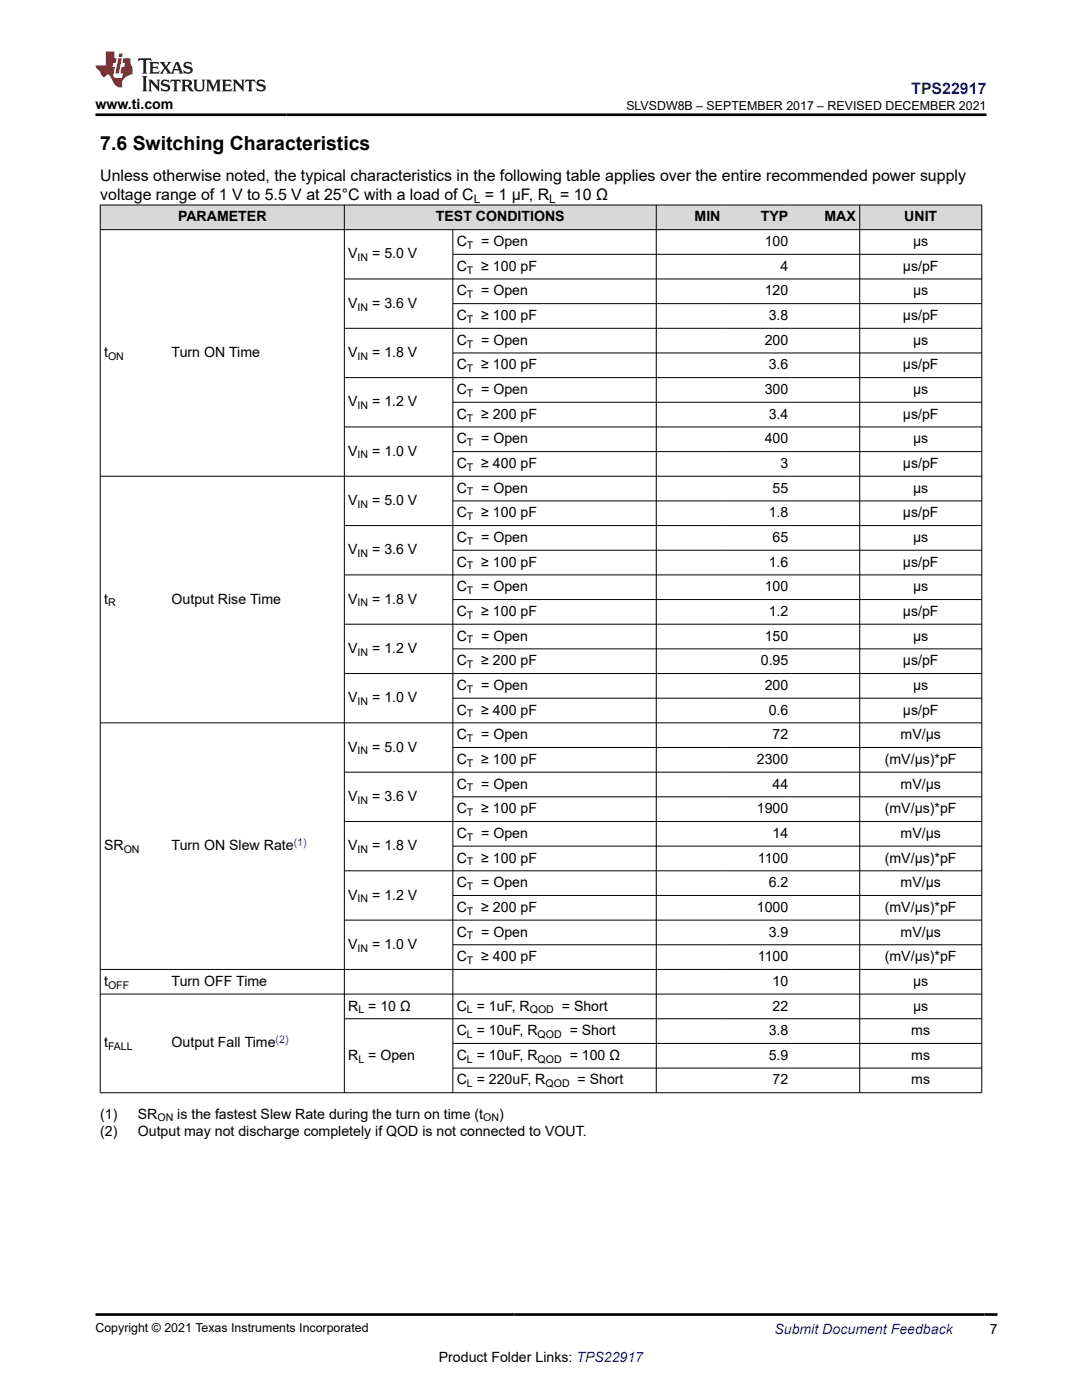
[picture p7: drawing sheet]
<svg xmlns="http://www.w3.org/2000/svg" width="216mm" height="279mm" viewBox="0 0 216 279" stroke-linecap="round" stroke-linejoin="round" font-family="sans-serif">
<g fill="#d8d8d8">
<path d="M20 40.9h175.9v4.9h-175.9z" fill-rule="evenodd"/>
<path d="M20.1 41h48.5v4.8h-48.5z" fill-rule="evenodd"/>
<path d="M68.8 41h62.1v4.8h-62.1z" fill-rule="evenodd"/>
<path d="M131 41h13.5v4.8h-13.5z" fill-rule="evenodd"/>
<path d="M144.5 41h13.5v4.8h-13.5z" fill-rule="evenodd"/>
<path d="M158 41h13.5v4.8h-13.5z" fill-rule="evenodd"/>
<path d="M171.6 41h24.2v4.8h-24.2z" fill-rule="evenodd"/>
</g>
<g fill="none" stroke="#000" stroke-width=".2">
<path d="M19.9 40.9h176.1M19.9 45.8h176.1M20 40.9v177.2M68.7 40.9v177.2M68.7 55.7h127.3M90.4 45.8v172.3M90.4 50.8h105.6M131 40.9v177.2M171.5 40.9v177.2M195.9 40.9v177.2M68.7 65.5h127.3M90.4 60.6h105.6"/>
<path d="M90.4 70.4h105.6M196 75.4h-127.3M19.9 95h176.1M68.7 85.2h127.3M90.4 80.3h105.6M90.4 90.1h105.6M90.4 100h105.6M68.7 104.9h127.3M68.7 114.7h127.3M90.4 109.8h105.6M90.4 119.7h105.6M68.7 124.6h127.3"/>
<path d="M68.7 134.4h127.3M90.4 129.5h105.6M90.4 139.3h105.6M19.9 144.3h176.1M90.4 149.2h105.6M90.4 159h105.6M196 154.1h-127.3M68.7 163.9h127.3M68.7 173.8h127.3M90.4 168.9h105.6M90.4 178.7h105.6M19.9 198.4h176.1"/>
<path d="M68.7 183.6h127.3M90.4 188.6h105.6M196 193.5h-176.1M19.9 218.1h176.1M68.7 203.3h127.3M90.4 208.2h105.6M90.4 213.2h105.6"/>
</g>
<path d="M27.7 11.6l-.2 .6 .5-.2h.6v.1v2.2l-.2 .4h1l-.2-.4v-2.2v-.1h.5l.5 .2-.1-.6zM29.8 12.4l.2 .3v1.6l-.2 .4h1.9l.1-.6a1.08 1.08 0 0 1-1.3 .2v-.7h.6l.4 .2v-.7l-.4 .2h-.6v-.5l.2-.2a1 1 0 0 1 1 .3l-.1-.5zM31.8 12.4l1 1.1-1 1.2h.9l-.2-.2 .4-.8 .5 .8-.2 .2h1.6l-.2-.2 .1-.5h1l.1 .5-.1 .2h.9l-.2-.4-.8-1.9h-.5l-1 2.1-.8-1.1 .9-1h-.8l.2 .2-.5 .6-.3-.6 .1-.2zM35.2 12.8l.4 1h-.8zM36.8 12.5a.65 .65 0 0 0-.2 .7 .65 .65 0 0 0 .6 .5l.7 .1 .1 .3a.79 .79 0 0 1-.7 .4 .79 .79 0 0 1-.7-.5l.1 .7 .2-.1a.93 .93 0 0 0 1.1 0 .93 .93 0 0 0 .4-.9 1.46 1.46 0 0 0-1.2-.6l-.1-.3a1.09 1.09 0 0 1 1.2 .2l-.2-.6-.1 .1-.6-.2zM28.4 15.2l.2 .4v2.2l-.2 .4h1l-.2-.4v-2.2l.2-.4zM29.6 15.9l.2 .4v1.5l-.2 .4h.8l-.3-.4v-1.3l1.7 1.8v-2l.2-.4h-.8l.2 .2 .1 1.1-1.2-1.3zM32.3 16a.65 .65 0 0 0-.2 .8 .65 .65 0 0 0 .7 .4l.6 .2 .1 .2a.79 .79 0 0 1-.7 .4 .79 .79 0 0 1-.7-.5l.1 .7 .2-.1a.93 .93 0 0 0 1.1 .1 .93 .93 0 0 0 .4-1 1.46 1.46 0 0 0-1.2-.5l-.1-.4a1.09 1.09 0 0 1 1.2 .2l-.2-.6-.1 .1-.6-.1zM34.1 15.9l-.1 .6a.63 .63 0 0 1 .7-.3l.1 1.6-.3 .4h1l-.2-.4v-1.6a.66 .66 0 0 1 .8 .3l-.1-.6zM36.2 15.9l.2 .4v1.5l-.2 .4h.9l-.2-.2v-.7h.5l.1 .2a.79 .79 0 0 0 1.2 .6l-1-.9a.61 .61 0 0 0 .6-.6 .61 .61 0 0 0-.5-.7zM36.9 16.2h.2a.47 .47 0 0 1 .5 .1 .47 .47 0 0 1 .1 .5l-.2 .1-.6 .1zM38.5 15.9l.2 .2a2.27 2.27 0 0 0 .4 2 1.04 1.04 0 0 0 1.7-.7v-1.3l.2-.2h-.8l.2 .4v1.1a.6 .6 0 0 1-.6 .6 .6 .6 0 0 1-.6-.6v-1.1l.3-.4zM41.1 15.9l.2 .4v1.5l-.2 .4h.7l-.2-.4v-1.4l.9 1.9 .8-1.9v1.4l-.2 .4h1l-.3-.4v-1.5l.3-.4h-.8l-.7 1.5-.7-1.5zM44.3 15.9l.2 .4v1.5l-.2 .4h1.9l.1-.6a1.09 1.09 0 0 1-1.3 .2v-.7h.6l.4 .2v-.6l-.4 .2h-.6v-.6l.2-.1a1.01 1.01 0 0 1 1 .3l-.1-.6zM46.4 15.9l.3 .4v1.5l-.3 .4h.8l-.2-.4v-1.3l1.6 1.8v-2l.2-.4h-.7l.2 .2v1.1l-1.2-1.3zM49 15.9l-.1 .6a.63 .63 0 0 1 .8-.3v1.6l-.3 .4h1l-.2-.4v-1.6a.66 .66 0 0 1 .8 .3l-.1-.6zM51.4 16a.65 .65 0 0 0-.2 .8 .65 .65 0 0 0 .6 .4l.6 .2 .2 .2a.79 .79 0 0 1-.8 .4 .79 .79 0 0 1-.6-.5l.1 .7 .2-.1a.93 .93 0 0 0 1 .1 .93 .93 0 0 0 .5-1 1.46 1.46 0 0 0-1.3-.5l-.1-.4a1.09 1.09 0 0 1 1.3 .2l-.2-.6-.2 .1-.5-.1z" fill="#231f20"/>
<path d="M21.1 10.3v2.7h-2.1l.1 .4 .9 1a.95 .95 0 0 0 .9 .9 .59 .59 0 0 1 .6-.4 .59 .59 0 0 1 .5 .3l.4 .8a1.59 1.59 0 0 0 2.1 1.4 1.61 1.61 0 0 1 1-2.3l1-.3-.1-1.5a1.59 1.59 0 0 1-.4-1.7h-1.4l-.2 .9h.5l-.1 .9h-.5l-.2 .9v.3l.4 .1-.2 .9h-.6a.73 .73 0 0 1-1.1-.7l.3-1.5h-.5l.2-.9h.5l.2-.9h-.5v-1.3zM23.6 11.6l-.6 3.1h.7l.6-3.1zM23.8 10.7l-.1 .6h.7l.1-.6z" fill="#ed1c24"/>
<path d="M19 22.9h177.8M19.1 262.3h179.9" fill="none" stroke="#000" stroke-width=".53"/>
<text font-size="3.9" x="20" y="29.9">7.6 Switching Characteristics</text>
<text font-size="3.2" fill="#00f" x="181.8" y="18.7">TPS22917</text>
<g font-size="3.2">
<text x="20" y="36.1">Unless otherwise noted, the typical characteristics in the following table applies over the entire recommended power supply</text>
<text x="20" y="39.9">voltage range of 1 V to 5.5 V at 25°C with a load of C = 1 µF, R = 10 Ω</text>
</g>
<g font-size="2.8">
<text x="19" y="21.8">www.ti.com</text>
<text x="35.5" y="44.2">PARAMETER</text>
<text x="87" y="44.2">TEST CONDITIONS</text>
<text x="138.6" y="44.2">MIN</text>
<text x="151.8" y="44.2">TYP</text>
<text x="164.5" y="44.2">MAX</text>
<text x="180.4" y="44.2">UNIT</text>
<text x="69.5" y="51.6">V</text>
<text x="74.3" y="51.6">= 5.0 V</text>
<text x="91.1" y="49.1">C</text>
<text x="96" y="49.1">= Open</text>
<text x="152.6" y="49.1">100</text>
<text x="182.2" y="49.1">µs</text>
<text x="91.1" y="54">C</text>
<text x="91.1" y="59">C</text>
<text x="96" y="54">≥ 100 pF</text>
<text x="96" y="59">= Open</text>
<text x="152.6" y="59">120</text>
<text x="155.7" y="54">4</text>
<text x="180.2" y="54">µs/pF</text>
<text x="182.2" y="59">µs</text>
<text x="69.5" y="61.4">V</text>
<text x="74.3" y="61.4">= 3.6 V</text>
<text x="91.1" y="63.9">C</text>
<text x="96" y="63.9">≥ 100 pF</text>
<text x="153.4" y="63.9">3.8</text>
<text x="180.2" y="63.9">µs/pF</text>
<text x="20.8" y="71.3">t</text>
<text x="34.2" y="71.3">Turn ON Time</text>
<text x="69.5" y="71.3">V</text>
<text x="74.3" y="71.3">= 1.8 V</text>
<text x="91.1" y="68.8">C</text>
<text x="96" y="68.8">= Open</text>
<text x="152.6" y="68.8">200</text>
<text x="182.2" y="68.8">µs</text>
<text x="91.1" y="73.7">C</text>
<text x="96" y="73.7">≥ 100 pF</text>
<text x="153.4" y="73.7">3.6</text>
<text x="180.2" y="73.7">µs/pF</text>
<text x="69.5" y="81.1">V</text>
<text x="74.3" y="81.1">= 1.2 V</text>
<text x="91.1" y="78.6">C</text>
<text x="91.1" y="83.6">C</text>
<text x="96" y="78.6">= Open</text>
<text x="96" y="83.6">≥ 200 pF</text>
<text x="152.6" y="78.6">300</text>
<text x="153.4" y="83.6">3.4</text>
<text x="180.2" y="83.6">µs/pF</text>
<text x="182.2" y="78.6">µs</text>
<text x="91.1" y="88.5">C</text>
<text x="96" y="88.5">= Open</text>
<text x="152.6" y="88.5">400</text>
<text x="182.2" y="88.5">µs</text>
<text x="69.5" y="90.9">V</text>
<text x="74.3" y="90.9">= 1.0 V</text>
<text x="91.1" y="93.4">C</text>
<text x="96" y="93.4">≥ 400 pF</text>
<text x="155.7" y="93.4">3</text>
<text x="180.2" y="93.4">µs/pF</text>
<text x="69.5" y="100.8">V</text>
<text x="74.3" y="100.8">= 5.0 V</text>
<text x="91.1" y="98.3">C</text>
<text x="96" y="98.3">= Open</text>
<text x="154.2" y="98.3">55</text>
<text x="182.2" y="98.3">µs</text>
<text x="91.1" y="103.2">C</text>
<text x="96" y="103.2">≥ 100 pF</text>
<text x="153.4" y="103.2">1.8</text>
<text x="180.2" y="103.2">µs/pF</text>
<text x="69.5" y="110.6">V</text>
<text x="74.3" y="110.6">= 3.6 V</text>
<text x="91.1" y="108.2">C</text>
<text x="91.1" y="113.1">C</text>
<text x="96" y="108.2">= Open</text>
<text x="96" y="113.1">≥ 100 pF</text>
<text x="153.4" y="113.1">1.6</text>
<text x="154.2" y="108.2">65</text>
<text x="180.2" y="113.1">µs/pF</text>
<text x="182.2" y="108.2">µs</text>
<text x="91.1" y="118">C</text>
<text x="96" y="118">= Open</text>
<text x="152.6" y="118">100</text>
<text x="182.2" y="118">µs</text>
<text x="20.8" y="120.5">t</text>
<text x="34.2" y="120.5">Output Rise Time</text>
<text x="69.5" y="120.5">V</text>
<text x="74.3" y="120.5">= 1.8 V</text>
<text x="91.1" y="122.9">C</text>
<text x="96" y="122.9">≥ 100 pF</text>
<text x="153.4" y="122.9">1.2</text>
<text x="180.2" y="122.9">µs/pF</text>
<text x="69.5" y="130.3">V</text>
<text x="74.3" y="130.3">= 1.2 V</text>
<text x="91.1" y="127.8">C</text>
<text x="96" y="127.8">= Open</text>
<text x="152.6" y="127.8">150</text>
<text x="182.2" y="127.8">µs</text>
<text x="91.1" y="132.8">C</text>
<text x="91.1" y="137.7">C</text>
<text x="96" y="132.8">≥ 200 pF</text>
<text x="96" y="137.7">= Open</text>
<text x="151.8" y="132.8">0.95</text>
<text x="152.6" y="137.7">200</text>
<text x="180.2" y="132.8">µs/pF</text>
<text x="182.2" y="137.7">µs</text>
<text x="69.5" y="140.2">V</text>
<text x="74.3" y="140.2">= 1.0 V</text>
<text x="91.1" y="142.6">C</text>
<text x="96" y="142.6">≥ 400 pF</text>
<text x="153.4" y="142.6">0.6</text>
<text x="180.2" y="142.6">µs/pF</text>
<text x="69.5" y="150">V</text>
<text x="74.3" y="150">= 5.0 V</text>
<text x="91.1" y="147.5">C</text>
<text x="96" y="147.5">= Open</text>
<text x="154.2" y="147.5">72</text>
<text x="179.7" y="147.5">mV/µs</text>
<text x="91.1" y="152.5">C</text>
<text x="96" y="152.5">≥ 100 pF</text>
<text x="151" y="152.5">2300</text>
<text x="176.6" y="152.5">(mV/µs)*pF</text>
<text x="69.5" y="159.8">V</text>
<text x="74.3" y="159.8">= 3.6 V</text>
<text x="91.1" y="157.4">C</text>
<text x="96" y="157.4">= Open</text>
<text x="154.2" y="157.4">44</text>
<text x="179.7" y="157.4">mV/µs</text>
<text x="91.1" y="162.3">C</text>
<text x="91.1" y="167.2">C</text>
<text x="96" y="162.3">≥ 100 pF</text>
<text x="96" y="167.2">= Open</text>
<text x="151" y="162.3">1900</text>
<text x="154.2" y="167.2">14</text>
<text x="176.6" y="162.3">(mV/µs)*pF</text>
<text x="179.7" y="167.2">mV/µs</text>
<text x="20.8" y="169.7">SR</text>
<text x="34.2" y="169.7">Turn ON Slew Rate</text>
<text x="69.5" y="169.7">V</text>
<text x="74.3" y="169.7">= 1.8 V</text>
<text x="91.1" y="172.1">C</text>
<text x="96" y="172.1">≥ 100 pF</text>
<text x="151.2" y="172.1">1100</text>
<text x="176.6" y="172.1">(mV/µs)*pF</text>
<text x="69.5" y="179.5">V</text>
<text x="74.3" y="179.5">= 1.2 V</text>
<text x="91.1" y="177.1">C</text>
<text x="96" y="177.1">= Open</text>
<text x="153.4" y="177.1">6.2</text>
<text x="179.7" y="177.1">mV/µs</text>
<text x="91.1" y="182">C</text>
<text x="96" y="182">≥ 200 pF</text>
<text x="151" y="182">1000</text>
<text x="176.6" y="182">(mV/µs)*pF</text>
<text x="69.5" y="189.4">V</text>
<text x="74.3" y="189.4">= 1.0 V</text>
<text x="91.1" y="186.9">C</text>
<text x="91.1" y="191.8">C</text>
<text x="96" y="186.9">= Open</text>
<text x="96" y="191.8">≥ 400 pF</text>
<text x="151.2" y="191.8">1100</text>
<text x="153.4" y="186.9">3.9</text>
<text x="176.6" y="191.8">(mV/µs)*pF</text>
<text x="179.7" y="186.9">mV/µs</text>
<text x="20.8" y="196.7">t</text>
<text x="34.2" y="196.7">Turn OFF Time</text>
<text x="154.2" y="196.7">10</text>
<text x="182.2" y="196.7">µs</text>
<text x="69.5" y="201.7">R = 10 Ω</text>
<text x="91.1" y="201.7">C = 1uF, R</text>
<text x="112.1" y="201.7">= Short</text>
<text x="154.2" y="201.7">22</text>
<text x="182.2" y="201.7">µs</text>
<text x="20.8" y="209">t</text>
<text x="34.2" y="209">Output Fall Time</text>
<text x="91.1" y="206.6">C = 10uF, R</text>
<text x="113.7" y="206.6">= Short</text>
<text x="153.4" y="206.6">3.8</text>
<text x="181.8" y="206.6">ms</text>
<text x="69.5" y="211.5">R = Open</text>
<text x="91.1" y="211.5">C = 10uF, R</text>
<text x="113.7" y="211.5">= 100 Ω</text>
<text x="153.4" y="211.5">5.9</text>
<text x="181.8" y="211.5">ms</text>
<text x="91.1" y="216.4">C = 220uF, R</text>
<text x="115.2" y="216.4">= Short</text>
<text x="154.2" y="216.4">72</text>
<text x="181.8" y="216.4">ms</text>
<text x="20" y="226.6">(2)</text>
<text x="20" y="223.2">(1)</text>
<text x="27.5" y="223.2">SR</text>
<text x="27.5" y="226.6">Output may not discharge completely if QOD is not connected to VOUT.</text>
<text x="35.4" y="223.2">is the fastest Slew Rate during the turn on time (t</text>
<text x="99.6" y="223.2">)</text>
<text x="197.5" y="266.1">7</text>
<text x="87.6" y="271.7">Product Folder Links: TPS22917</text>
</g>
<text font-size="2.8" fill="#00f" x="154.5" y="266.2">Submit Document Feedback</text>
<g font-size="2.5">
<text x="125" y="21.9">SLVSDW8B – SEPTEMBER 2017 – REVISED DECEMBER 2021</text>
<text x="19" y="265.9">Copyright © 2021 Texas Instruments Incorporated</text>
</g>
<g font-size="2.4">
<text x="94.5" y="40.5">L</text>
<text x="109.6" y="40.5">L</text>
</g>
<g font-size="2.1">
<text x="71.4" y="52.1">IN</text>
<text x="93.2" y="49.7">T</text>
<text x="93.2" y="54.6">T</text>
<text x="93.2" y="59.5">T</text>
<text x="71.4" y="62">IN</text>
<text x="93.2" y="64.4">T</text>
<text x="21.6" y="71.8">ON</text>
<text x="71.4" y="71.8">IN</text>
<text x="93.2" y="69.4">T</text>
<text x="93.2" y="74.3">T</text>
<text x="71.4" y="81.7">IN</text>
<text x="93.2" y="79.2">T</text>
<text x="93.2" y="84.1">T</text>
<text x="93.2" y="89">T</text>
<text x="71.4" y="91.5">IN</text>
<text x="93.2" y="94">T</text>
<text x="71.4" y="101.3">IN</text>
<text x="93.2" y="98.9">T</text>
<text x="93.2" y="103.8">T</text>
<text x="71.4" y="111.2">IN</text>
<text x="93.2" y="108.7">T</text>
<text x="93.2" y="113.6">T</text>
<text x="93.2" y="118.6">T</text>
<text x="21.6" y="121">R</text>
<text x="71.4" y="121">IN</text>
<text x="93.2" y="123.5">T</text>
<text x="71.4" y="130.9">IN</text>
<text x="93.2" y="128.4">T</text>
<text x="93.2" y="133.3">T</text>
<text x="71.4" y="140.7">IN</text>
<text x="93.2" y="138.3">T</text>
<text x="93.2" y="143.2">T</text>
<text x="93.2" y="148.1">T</text>
<text x="71.4" y="150.6">IN</text>
<text x="93.2" y="153">T</text>
<text x="71.4" y="160.4">IN</text>
<text x="93.2" y="157.9">T</text>
<text x="93.2" y="162.9">T</text>
<text x="93.2" y="167.8">T</text>
<text x="24.7" y="170.2">ON</text>
<text x="71.4" y="170.2">IN</text>
<text x="93.2" y="172.7">T</text>
<text x="93.2" y="177.6">T</text>
<text x="71.4" y="180.1">IN</text>
<text x="93.2" y="182.5">T</text>
<text x="71.4" y="189.9">IN</text>
<text x="93.2" y="187.5">T</text>
<text x="21.6" y="197.3">OFF</text>
<text x="93.2" y="192.4">T</text>
<text x="71.5" y="202.2">L</text>
<text x="93.2" y="202.2">L</text>
<text x="105.7" y="202.2">QOD</text>
<text x="21.6" y="209.6">FALL</text>
<text x="93.2" y="207.2">L</text>
<text x="107.3" y="207.2">QOD</text>
<text x="71.5" y="212.1">L</text>
<text x="93.2" y="212.1">L</text>
<text x="107.3" y="212.1">QOD</text>
<text x="93.2" y="217">L</text>
<text x="108.9" y="217">QOD</text>
<text x="31.4" y="223.8">ON</text>
<text x="96.4" y="223.8">ON</text>
</g>
<g font-size="2.1" fill="#00f">
<text x="58.6" y="168.7">(1)</text>
<text x="55" y="208.1">(2)</text>
</g>
</svg>
